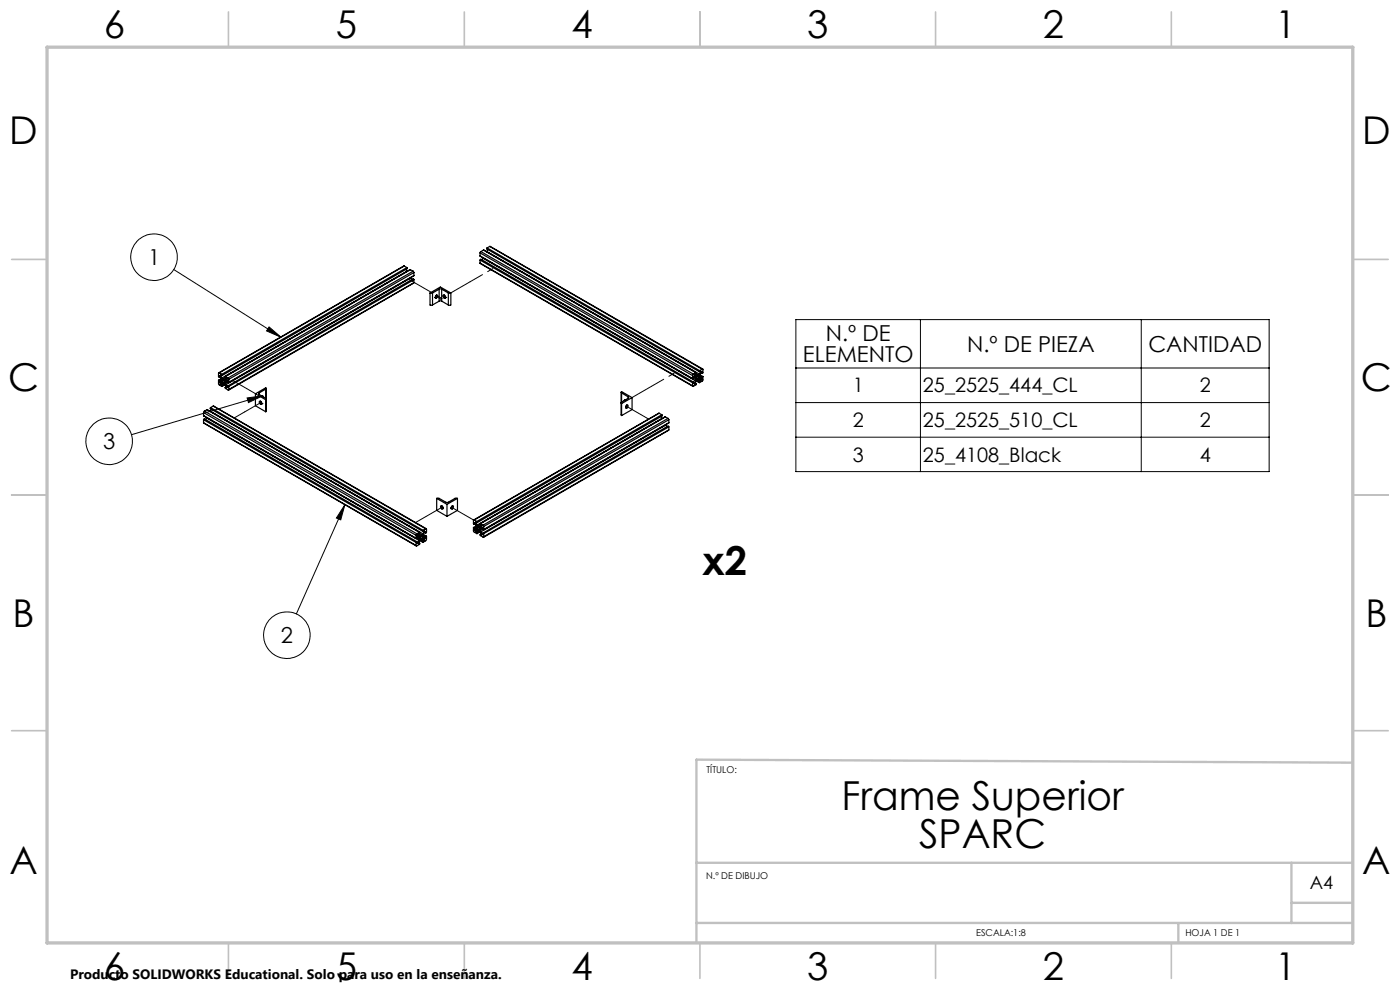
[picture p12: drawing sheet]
<svg xmlns="http://www.w3.org/2000/svg" width="297mm" height="210mm" viewBox="0 0 297 210" stroke-linecap="round" stroke-linejoin="round" font-family="sans-serif">
<g fill="none" stroke="#000" stroke-width=".21">
<path d="M36.9 57.2l22.7 14.3M57.1 69.3l2.5 2.2-3-1.3zM168.8 67.8h100.4v32.2h-100.4zM168.8 78.1h100.4M195.3 67.8v32.2M242.1 67.8v32.2M52.4 84.4l3.3-.4-3 1.4zM55.7 84l-27.8 8.2M168.8 85.4h100.4M168.8 92.7h100.4M73.2 107.1l-10.3 23.1M73.2 107.1l-.9 3.2-.9-.4z"/>
<circle cx="32.7" cy="54.5" r="4.9"/>
<circle cx="23.2" cy="93.6" r="4.9"/>
<circle cx="60.9" cy="134.7" r="4.9"/>
</g>
<g fill="none" stroke="#c0c0c0" stroke-width=".35">
<path d="M48.5 2.5v7.5M98.5 2.5v7.5M148.5 2.5v7.5M198.5 2.5v7.5M248.5 2.5v7.5M2.5 55h7.5M287 55h7.5M2.5 105h7.5M287 105h7.5M2.5 155h7.5M287 155h7.5M48.5 200v7.5"/>
<path d="M98.5 200v7.5M148.5 200v7.5M198.5 200v7.5M248.5 200v7.5"/>
</g>
<path d="M287 161.8l-139.3-.7v38.9M147.7 195.8h139.3M147.7 183h139.3M250 195.8v4.2M274 183v12.8M274 191.5h13" fill="none" stroke="#c0c0c0" stroke-width=".5"/>
<path d="M10 10h277v190h-277z" fill="none" stroke="#c0c0c0" stroke-width=".7"/>
<path d="M73.2 107.1l-.9 3.2-.9-.4zM52.4 84.4l3.3-.4-3 1.4zM57.1 69.3l2.5 2.2-3-1.3z" fill="#000"/>
<g fill="none" stroke="#000" stroke-width=".25">
<path d="M85.8 56.4l-39.4 22.7M85.8 56.4l-39.3 22.7M85.8 56.4l.5 .4M86.1 57.1l.3 .4M86.3 56.8l.1 .2-39.3 22.6M86.3 56.8l-39.2 22.6M86.4 57.5l-39.3 22.7M86.4 57.5v.1M87.1 57.2l-39.3 22.7M87.1 57.2l.5 .3M87.1 58.9h.1M87.2 58.9l-39.3 22.7"/>
<path d="M87.2 58.9l.2 .4M87.6 57.5l.2 .3M87.6 57.5l-39.2 22.7M87.8 58.4l-39.3 22.8M87.8 59.3l-.2-.1-39.2 22.6M87.8 60l-39.3 22.8M87.8 57.8l-39.3 22.7M87.8 57.8v.6M87.8 59.3v.7M87.8 58.4l-39.3 22.7M87.8 59.3l-39.3 22.7M87.8 60l-39.3 22.6"/>
<path d="M101.8 54.3l45.2 26.1M101.8 55.2l.2-.2 45.1 26M101.8 55.8l45.2 26.1M101.8 53.6l45.1 26.1M101.8 54.3l45.1 26M101.8 53.6v.7M101.8 55.2v.6M101.8 55.2l45.1 26M101.8 55.8l45.1 26M102 53.4l-.2 .2M102 53.4l45.1 26M102.5 54.7v.1"/>
<path d="M102.5 54.8l45 26M102.5 54.8l-.2 .3M102.6 53l45.1 26M102.6 53l45 26M102.6 53l-.6 .4M103.3 53.4l45.1 26M103.3 53.4h.1M103.3 52.6v.2l45 26M103.3 52.6l45.1 26M103.5 52.9l-.2 .5M103.9 52.3l45.2 26M103.9 52.3l45 26"/>
<path d="M103.9 52.3l-.6 .3M46.5 79.1h-.1v.8h.1M46.5 79.7h.2l.4 .8M46.5 79.1l.6 .3M46.5 79.7v.2M46.6 79.7h-.1M46.7 79.9l-.2 .1M46.7 79.8l-.2 .1M46.8 79.6l.3 .6M47 79.6h-.2M47.1 79.4l.1 .2-.4-.1v.1M47.8 79.9v.2"/>
<path d="M47.8 79.9l.6 .3M91.2 62.2h.6M91.2 62.2v2.5h.6M91.2 62.2l2.2-1.3 2.2 1.3M91.8 62.2v2.5M92.3 63.1h.1M92.3 63.1l.3 .1M92.5 62.7l.2-.1a.33 .33 0 0 1 .1 .4 .33 .33 0 0 1-.5 .1zM92.6 62.6l-.3 .5M93.2 61.3h.5M93.2 63.9h.5M93.2 61.3l-1.4 .9"/>
<path d="M93.2 61.3v2.6M93.2 63.9l-1.4 .8M93.7 61.3l1.4 .9M93.7 61.3v2.6M93.7 63.9l1.4 .8M94.3 62.6a.36 .36 0 0 1 .2 .3 .36 .36 0 0 1-.1 .4l-.1-.1M94.3 62.6h-.1a.36 .36 0 0 0-.2 .3 .36 .36 0 0 0 .3 .3M94.3 62.6l.2 .5M94.5 63.1h.1M94.5 63.1l-.2 .1M95.1 62.2h.5M95.1 62.2v2.5"/>
<path d="M95.6 62.2v2.5h-.5M146.9 79.7v.6M147.1 79.4l-.2 .3M147.1 79.9l.5 .3M147.4 79.5l.5 .3M147.6 79l.1 .2-.3 .3 .5 .3M147.6 79l-.5 .4M147.6 79.3l.6 .3M148 79.9l.1-.1a.26 .26 0 0 1 .1 .4 .26 .26 0 0 1-.4 0zM148 79.9l.2 .1M148.2 79.6l-.3 .2M148.4 79.4l-.2 .2"/>
<path d="M148.4 79.7v.5l.4 .2M148.4 78.6l-.1 .2 .4-.1v.2M148.4 79.7l.5 .3M148.4 79.9l.5 .3M148.5 79.5l.6 .4M148.5 78.8l.2 .1M148.7 78.9l-.3 .5M148.8 78.9h.1M148.9 78.3h.2v.8l-.2 .1M148.9 78.9h-.1l-.4 .8M148.9 79.2l-.2-.2 .3 .2M148.9 78.9v.3"/>
<path d="M148.9 78.3l-.5 .3M43.2 88.2h.1M43.2 89l.2-.1 45 26M43.2 89.7l45.1 26.1M43.2 88.2l45.1 26M43.2 87.5l45.1 26.1M43.2 87.5v.7M43.2 89v.7M43.2 89l45.1 26.1M43.2 89.7l45.1 26M43.4 87.2l-.2 .3M43.4 87.2l45 26"/>
<path d="M43.8 88.6l45.1 26M43.8 88.6l-.2 .4M43.9 88.6h-.1M43.9 86.9l45.1 26M43.9 86.9l-.5 .3M44 86.9h-.1M44.6 87.2l45.1 26M44.6 87.2v.1M44.7 86.5l-.1 .2 45.1 26M44.7 86.5l45 26M44.8 86.8l-.2 .4M45.2 86.1l45.2 26"/>
<path d="M45.2 86.1l45.1 26.1M45.2 86.1l-.5 .4M46.5 80.8l-.1-.2v.9l.7 .5v-.3M46.5 81l.2 .2M46.5 80.8v.2M46.9 81.6l.2 .1M47 80.3l-.6 .3M47 81l-.3 .2M47.1 80.5l-.1 .5-.3 .2M47.1 80.5l-.6 .3M47.1 80.7l-.6 .3M47.1 80.2l.2 .2"/>
<path d="M47.3 80.6a.27 .27 0 0 1 .4 .2 .27 .27 0 0 1-.3 .4l-.2-.3zM47.3 80.4l.3 .1M47.4 81.3l-.5 .3M47.4 80.7l-.2 .1M47.6 81.4l.5 .8-.1 .1M47.6 81.4l-.5-.2-.3 .2 .1 .2M47.6 81.4l-.5 .3M47.8 81.6l-.7 .4M47.8 80.1l.3 .3-.5 .1M47.8 81l.4-.4 .2 .4M47.8 81.3l.1 .3M47.8 82.2v.2l.6 .4 .1-.2"/>
<path d="M47.8 81v.3M47.8 82.2l.2 .1M47.8 80.1l-.5 .3M47.9 81.6l.3 .5M48 82l-.2 .2M48 82.1l-.2 .1M48.1 80.2l-.5 .3M48.1 82.3h-.1M48.3 80.7l-.5 .3M48.4 80.2l.1 .3M48.4 81l.1 .1M48.4 81l-.6 .3"/>
<path d="M48.4 82l-.2 .1M48.5 82l-.1-.2v.3h-.2M48.5 80.5v.6M48.5 82v.6M54.2 83.5v2.6l2.2 1.2M54.2 83.5l2.2 1.3M55 83.4v.3M55 83.7l1.4 .8M55.3 85.1a.32 .32 0 0 1 .3 .3 .32 .32 0 0 1-.3 .4M55.3 85.1h-.1a.36 .36 0 0 0-.2 .4 .36 .36 0 0 0 .3 .3M55.3 85.1l.3 .5M55.5 84h.1"/>
<path d="M55.6 85.6h.1M55.6 84h.1l.1 .2M55.6 85.6l-.3 .2M55.6 85.6h-.1M55.6 84h.1M56.4 84.5v.3M56.4 82.5v-.2l-2.2 1.2M56.4 82.5v2M56.4 84.8v2.5M56.4 82.5l-1.4 .9M56.5 82.4l-.1 4.9M131.8 83.2l.1 5"/>
<path d="M131.9 85.3v.3M131.9 83.4v-.3l2.2 1.2M131.9 83.4l1.4 .8M131.9 83.4v1.9M131.9 85.6v2.6M132.7 86.4h.1M132.7 84.8h-.2l-.1 .2M132.7 84.8h.1M132.7 86.4l.3 .2M132.8 86.1l.3-.2a.33 .33 0 0 1 .1 .4 .33 .33 0 0 1-.5 .2zM133 85.9l-.3 .5M133.3 84.2v.3"/>
<path d="M133.3 84.5l-1.4 .8M134.1 84.3l-2.2 1.3M134.1 84.3v2.6l-2.2 1.3M139.8 87.7l-39.3 22.6M139.8 87.7l-39.2 22.6M139.8 87.7l.6 .3M140.2 88.4l.2 .4M140.4 88l.1 .2-39.3 22.7M140.4 88l-39.3 22.6M140.4 88.8l-39.2 22.6M140.4 88.8h.1M141.1 88.4l-39.3 22.7"/>
<path d="M141.1 88.4l-39.2 22.7M141.1 88.4l.6 .4M141.2 90.1l.1 .1M141.3 90.2l-39.3 22.6M141.3 90.2l.2 .3M141.7 88.8l.2 .2M141.7 88.8l-39.2 22.6M141.9 89.7l-39.3 22.7M141.9 90.5l-.2-.1-39.2 22.7M141.9 91.2l-39.3 22.8M141.9 89l-39.3 22.7M141.9 89v.7"/>
<path d="M141.9 90.5v.7M141.9 89.7l-39.3 22.6M141.9 90.5l-39.3 22.7M141.9 91.2l-39.3 22.6M146.9 81.2l.2-.2v.3h.1M146.9 81.2v.6M147.1 80.2l-.2 .1M147.1 80.2l.5 .3M147.1 81.2l.1 .1M147.4 81.4l.1 .1M147.5 80.8l-.3 .5M147.6 81.4v.2l-.5 .3-.2-.1"/>
<path d="M147.6 80.5l-.1 .3M147.6 80.2l-.4-.4-.1 .4M147.6 81.4l-.1-.2 .2 .2M147.6 81.4l-.1 .1M147.6 80.2v.3M147.7 80.8l-.3 .5 .1 .2M147.7 80.8l.6 .4M147.9 80.6l.4-.2 .4 .3-.1 .1M147.9 80.6l-.2 .2M147.9 80.6l.5 .4M148.1 80.5l.5 .3M148.5 80.2l.3 .2"/>
<path d="M148.6 80.8l-.2 .2M148.9 80.2l-.1 .2M148.9 80l.2-.1v.8l-.8 .5 .1-.2M148.9 80v.2M88.3 115.1l.1-.2v.3l.2-.1M88.3 113.6v.6h.1l.1-.5 .4 .2 .1 .1M88.3 115.1v.6M88.4 113.2l-.1 .4M88.4 113.2l.6-.3-.3 .5 .5 .2M88.4 114l.6 .4M88.4 115.1h.2M88.5 113.8l.5 .2"/>
<path d="M88.7 113.3l.5 .3M88.7 115.3h.1M88.8 115.1l.2 .1M88.9 114.6l-.3 .5M89 115.2v.3l-.6 .3-.1-.1M89 114.4l-.1 .2M89 115.2l-.2 .1M89 114v.4M89 113.2l.5 .2M89 114.7l.7 .3M89.2 114.5l.5-.2 .3 .2-.1 .2M89.2 114.5l-.5 .7 .1 .1"/>
<path d="M89.2 114.5l.5 .3M89.3 113.8l.2-.1a.27 .27 0 0 1 0 .4 .27 .27 0 0 1-.4 0zM89.4 113.7l.2 .1M89.4 114.4l.5 .3M89.5 113.4l-.3 .2M89.7 113.2l-.2 .2M89.7 113.6l.1 .4 .3 .3M89.7 112.5v.2l.3-.1v.1M89.7 113.6l.6 .3M89.7 113.8l.6 .3M89.8 113.4l.7 .3M89.9 112.6l.1 .1"/>
<path d="M89.9 114.1l.2 .2M89.9 114.7l-.2 .1M90 112.7l-.3 .5M90.1 112.9l.2 .2M90.1 112.9l.2 .1M90.2 112.7l.1 .1M90.3 112.8h-.2l-.4 .8M90.3 114.1l-.2 .2M90.3 113.9l.2-.1v.7l-.8 .5v-.2M90.3 112.8v.2M90.3 113.9v.2M90.3 112.2l.2 .1v.6l-.2 .1"/>
<path d="M90.3 112.2l-.6 .3M92.6 105.7h.5l1.7 .9 1.8-.9h.4M92.6 105.7l2.2 1.3M92.6 105.7v2.6l2.2 1.2M93.7 107.3h-.1a.36 .36 0 0 0-.2 .3 .36 .36 0 0 0 .3 .3M93.7 107.3a.36 .36 0 0 1 .3 .3 .36 .36 0 0 1-.2 .4l-.1-.1M93.7 107.3l.3 .5M94 107.8l-.3 .1M94 107.8h.1M94.8 107v2.5M95.7 107.8h.1M95.7 107.8l.3 .1"/>
<path d="M96 107.3a.36 .36 0 0 0-.3 .3 .36 .36 0 0 0 .1 .4l.2-.1M96 107.3a.37 .37 0 0 1 .2 .3 .37 .37 0 0 1-.2 .3M96 107.3l-.3 .5M97 105.7l-2.2 1.3M97 105.7v2.6l-2.2 1.2M100.4 111.9l.1 .8 .7 .5-.1-.2M100.4 111.9l.2 .1M100.6 110.3h-.2v.8l.2 .1M100.6 112.2l.2 .2M100.6 110.9h.2l.3 .9M100.6 111.2l.2-.1-.2 .1M100.6 110.3l.5 .3"/>
<path d="M100.6 110.9v.3M100.6 112v.2M100.7 110.9h-.1M100.9 110.9l.3 .5M101 112.9l.1 .1M101.1 111.5l-.6 .4M101.1 110.8l-.2 .1M101.1 112.2l-.3 .2M101.1 110.6l.1 .2-.3-.1v.2M101.1 111.8v.4l-.3 .2M101.1 111.8l-.5 .2M101.1 112l-.5 .2"/>
<path d="M101.2 111.4l.2 .2M101.4 111.9a.33 .33 0 0 1 .3 .2 .33 .33 0 0 1-.1 .3l-.3-.3zM101.4 111.6l.3 .2M101.5 112.6l-.5 .3M101.5 111.9l-.2 .1M101.7 112.7l.5 .7-.1 .1M101.7 112.7l-.5-.2-.3 .2 .1 .2M101.7 112.7l-.6 .3M101.8 112.8l-.6 .4M101.9 111.3l.3 .3-.4 .2h-.1M101.9 111.1v.2M101.9 112.2l.4-.3 .1 .3"/>
<path d="M101.9 112.5l.1 .3M101.9 113.4v.2l.6 .4 .1-.2M101.9 111.1l.6 .3M101.9 112.2v.3M101.9 113.4l.2 .1M101.9 111.3l-.5 .3M102 112.8l.3 .5M102.1 113.3l-.3 .1M102.1 113.3l-.2 .1M102.2 111.5l-.5 .3M102.2 113.5h-.1M102.4 111.9l-.5 .3"/>
<path d="M102.4 112.2l.2 .1M102.4 113.1v.3l-.1-.1M102.4 113.1l.2 .1M102.4 112.2l-.5 .3M102.4 113.2l-.1 .1M102.5 111.4l.1 .3M102.6 111.7v.6M102.6 113.2v.6"/>
</g>
<g fill="none" stroke="#000" stroke-width=".21" stroke-dasharray="6.3 1.3 1.3 1.3 1.3 1.3">
<path d="M87.2 59.5l-.6-.3M91.5 62l-4.3-2.5M92.3 63.1l.3-.5M92.4 62.8l.2 .1M92.4 62.8l1.1 .6M93.5 63.5l.3-.2M93.5 63.4v.1M93.8 63.3l-1.2-.7M94.3 62.6h-.1a.37 .37 0 0 0-.2 .3 .37 .37 0 0 0 .3 .3M94.3 62.9l.2-.1M94.5 62.8l-.2 .1M95.6 62.1l4.1-2.3"/>
<path d="M51.9 87.4l-2.2 1.2M52.4 82.4l-3.1-1.7M54.2 83.5l-1.8-1.1M55.3 85.4l.2-.1M55.5 85.3l-3.6 2.1M55.6 84h.1M55.6 85.6l-.3-.5M132.7 84.8h.1M132.8 86.1l3.1 1.8M133 86.2l-.2-.1M133 85.9l-.3 .5M134.1 84.3l4.1-2.3"/>
<path d="M135.9 87.9l1.7 1M90.4 109.6l-2.2 1.2M93.7 107.6l.2-.1M93.9 107.5l-3.5 2.1M94 107.8h.1M95.7 107.6l4.8 2.7"/>
</g>
<path d="M99.7 59.8l5.8-3.4M138.2 82l5.8-3.4" fill="none" stroke="#000" stroke-width=".21" stroke-dasharray="6.3 1.3 1.3 1.3 1.3 1.3" stroke-dashoffset="3.3"/>
<g font-size="8.5">
<text x="149" y="122">x2</text>
<text x="178.5" y="171.8">Frame Superior</text>
<text x="195" y="179.9">SPARC</text>
</g>
<g font-size="8.1">
<text x="22" y="8">6</text>
<text x="71.2" y="8">5</text>
<text x="121.2" y="8">4</text>
<text x="171.3" y="8">3</text>
<text x="221.3" y="8">2</text>
<text x="270.5" y="8">1</text>
<text x="2" y="30.5">D</text>
<text x="289" y="30.5">D</text>
<text x="1.7" y="83">C</text>
<text x="288.7" y="83">C</text>
<text x="2.7" y="133">B</text>
<text x="289.7" y="133">B</text>
<text x="2" y="185.5">A</text>
<text x="289" y="185.5">A</text>
<text x="22" y="208">6</text>
<text x="71.2" y="208">5</text>
<text x="121.2" y="208">4</text>
<text x="171.3" y="208">3</text>
<text x="221.3" y="208">2</text>
<text x="270.5" y="208">1</text>
</g>
<g font-size="4.7">
<text x="31.4" y="56.2">1</text>
<text x="170.3" y="76.9">ELEMENTO</text>
<text x="175.2" y="72.3">N.º DE</text>
<text x="205.2" y="74.6">N.º DE PIEZA</text>
<text x="243.6" y="74.6">CANTIDAD</text>
<text x="21.9" y="95.2">3</text>
<text x="59.6" y="136.4">2</text>
</g>
<g font-size="4.2">
<text x="180.9" y="83.2">1</text>
<text x="195.8" y="83.2">25_2525_444_CL</text>
<text x="254.5" y="83.2">2</text>
<text x="180.9" y="90.6">2</text>
<text x="195.8" y="90.6">25_2525_510_CL</text>
<text x="254.5" y="90.6">2</text>
<text x="180.9" y="97.9">3</text>
<text x="195.8" y="97.9">25_4108_Black</text>
<text x="254.5" y="97.9">4</text>
</g>
<text font-size="3.9" x="277.9" y="188.5">A4</text>
<text font-size="2.9" x="14.9" y="207.6">Producto SOLIDWORKS Educational. Solo para uso en la enseñanza.</text>
<g font-size="2">
<text x="149.8" y="163.9">TÍTULO:</text>
<text x="149.8" y="186.4">N.º DE DIBUJO</text>
<text x="207.1" y="198.6">ESCALA:1:8</text>
<text x="251.5" y="198.6">HOJA 1 DE 1</text>
</g>
</svg>
